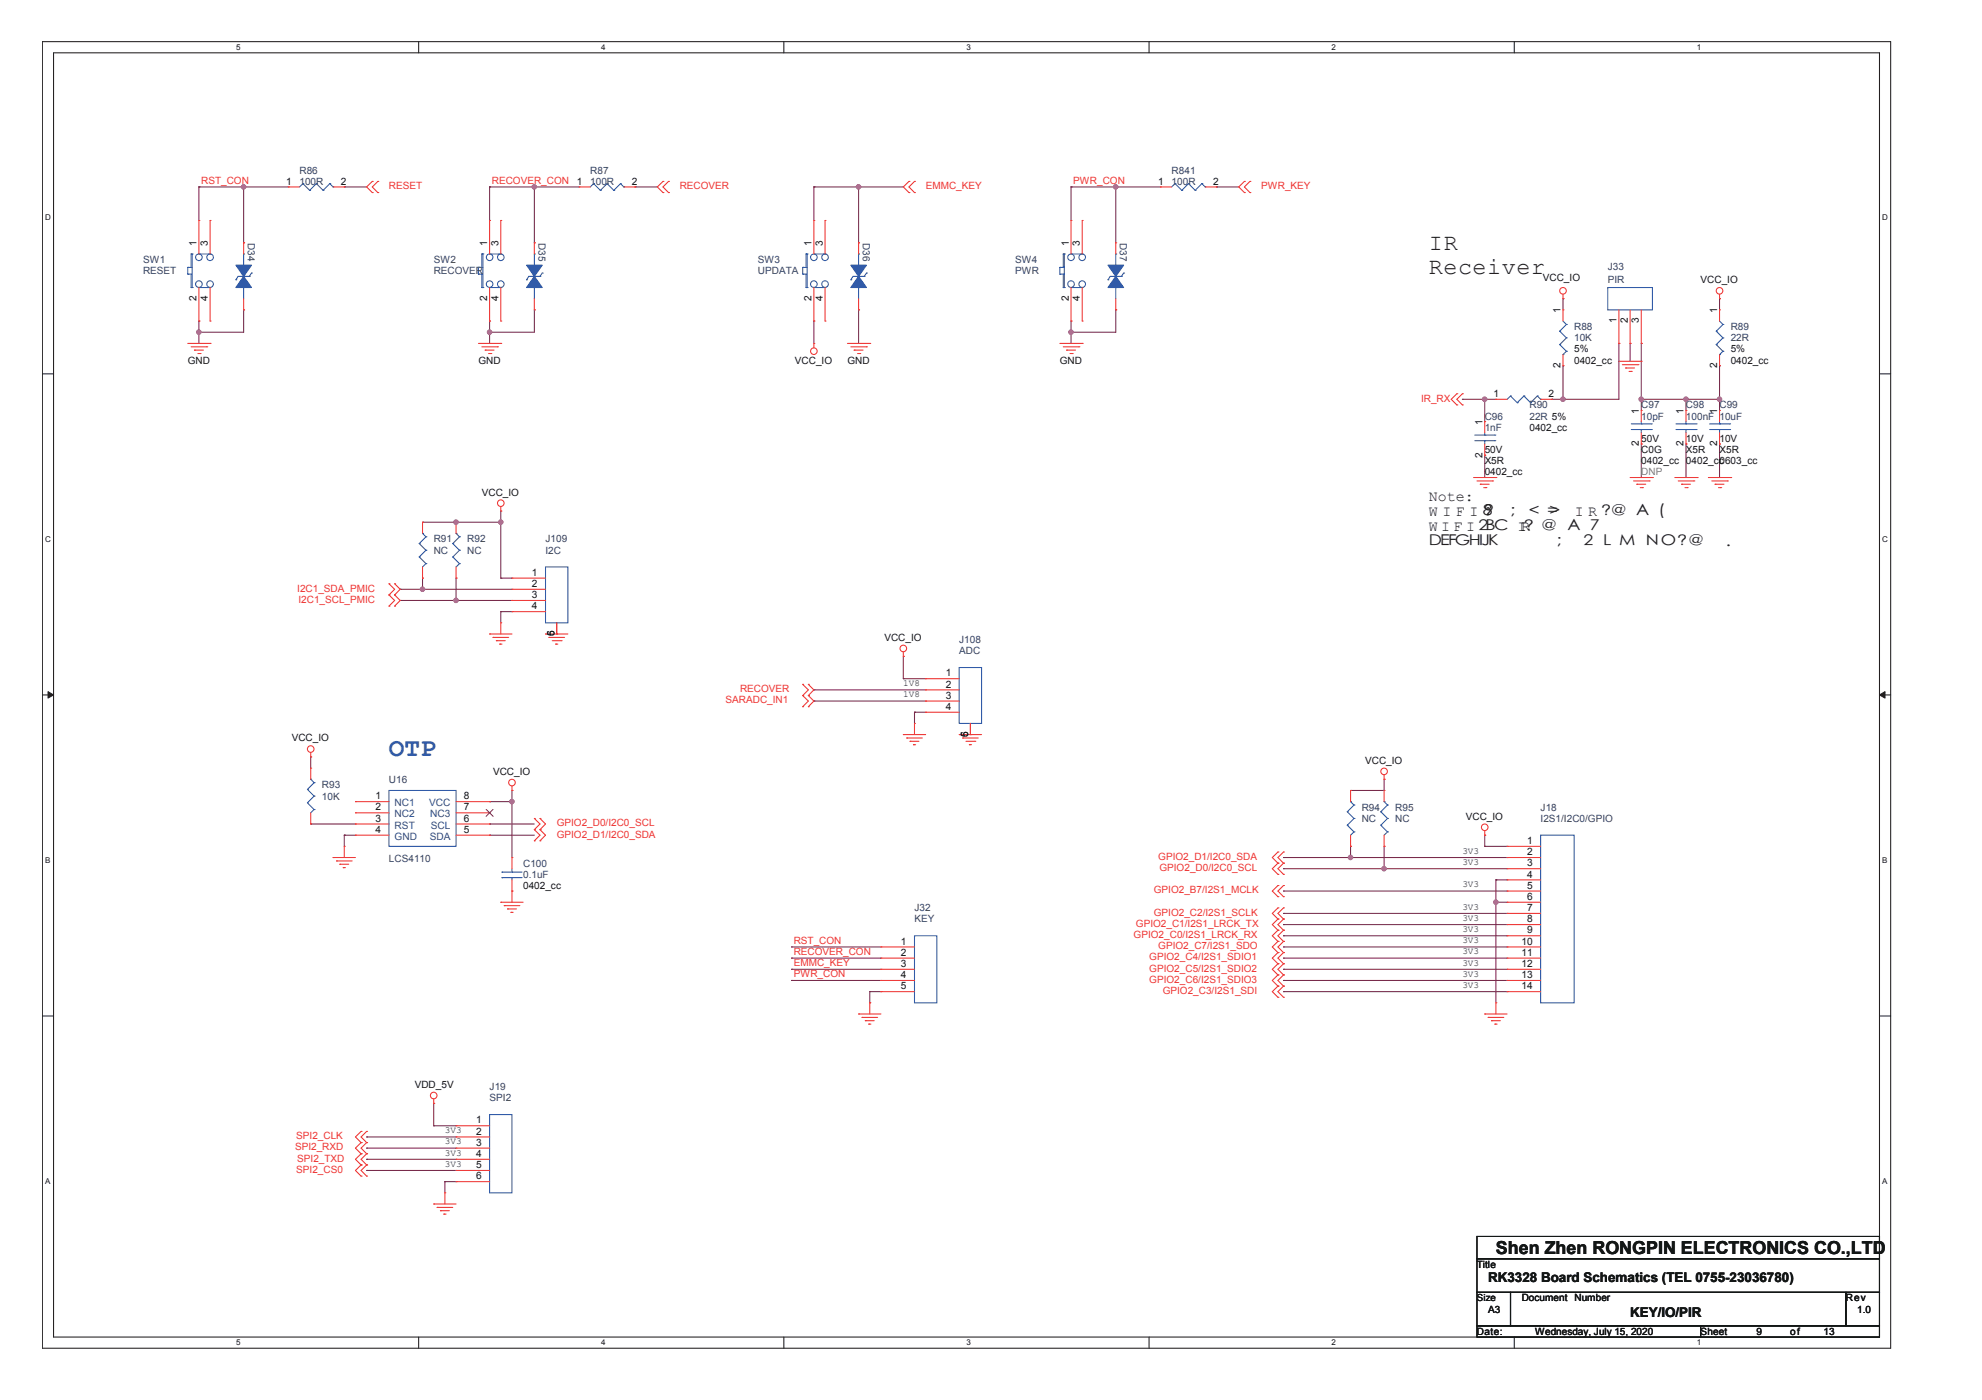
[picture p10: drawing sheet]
<svg xmlns="http://www.w3.org/2000/svg" width="297mm" height="210mm" viewBox="0 0 297 210" stroke-linecap="round" stroke-linejoin="round" font-family="sans-serif">
<path d="M6.4 6.2h277v195.9h-277zM8 7.9h273.7v192.6h-273.7z" fill="none" stroke="#231f20" stroke-width=".16"/>
<g fill="#fff">
<path d="M35.4 6.4h.7v1.4h-.7z"/>
<path d="M35.4 200.6h.7v1.4h-.7z"/>
</g>
<path d="M62.7 6.2v1.7M62.7 200.5v1.6" fill="none" stroke="#231f20" stroke-width=".16"/>
<g fill="#fff">
<path d="M90.1 6.4h.7v1.4h-.7z"/>
<path d="M90.1 200.6h.7v1.4h-.7z"/>
</g>
<path d="M117.5 6.2v1.7M117.5 200.5v1.6" fill="none" stroke="#231f20" stroke-width=".16"/>
<g fill="#fff">
<path d="M144.8 6.4h.7v1.4h-.7z"/>
<path d="M144.8 200.6h.7v1.4h-.7z"/>
</g>
<path d="M172.2 6.2v1.7M172.2 200.5v1.6" fill="none" stroke="#231f20" stroke-width=".16"/>
<g fill="#fff">
<path d="M199.6 6.4h.6v1.4h-.6z"/>
<path d="M199.6 200.6h.6v1.4h-.6z"/>
</g>
<path d="M226.9 6.2v1.7M226.9 200.5v1.6" fill="none" stroke="#231f20" stroke-width=".16"/>
<g fill="#fff">
<path d="M254.3 6.4h.7v1.4h-.7z"/>
<path d="M254.3 200.6h.7v1.4h-.7z"/>
<path d="M6.8 32h.8v1.3h-.8z"/>
<path d="M282.1 32h.9v1.3h-.9z"/>
<path d="M6.8 80.1h.8v1.4h-.8z"/>
<path d="M282.1 80.1h.9v1.4h-.9z"/>
</g>
<path d="M6.4 56.1h1.6M281.7 56.1h1.7" fill="none" stroke="#231f20" stroke-width=".16"/>
<g fill="#fff">
<path d="M6.8 128.3h.8v1.3h-.8z"/>
<path d="M282.1 128.3h.8v1.3h-.8z"/>
</g>
<path d="M6.4 104.2h1.6M281.7 104.2h1.7" fill="none" stroke="#231f20" stroke-width=".16"/>
<path d="M7.2 103.7l.8 .5-.8 .5z" fill="#231f20"/>
<path d="M7.2 103.7l.8 .5-.8 .5z" fill="none" stroke="#231f20" stroke-width=".15"/>
<path d="M281.7 104.2l.8-.5v1z" fill="#231f20"/>
<path d="M281.7 104.2l.8-.5v1z" fill="none" stroke="#231f20" stroke-width=".15"/>
<g fill="#fff">
<path d="M6.8 176.4h.8v1.3h-.8z"/>
<path d="M282.1 176.4h.8v1.3h-.8z"/>
</g>
<path d="M6.4 152.3h1.6M281.7 152.3h1.7" fill="none" stroke="#231f20" stroke-width=".16"/>
<path d="M29.8 49.8h.1M29.8 49.8h6.7" fill="none" stroke="#782b4b" stroke-width=".16"/>
<circle cx="29.8" cy="49.8" r=".33" fill="#a75ea5"/>
<circle cx="29.8" cy="49.8" r=".33" fill="none" stroke="#a75ea5" stroke-width=".16"/>
<path d="M29.8 28h.1M29.8 28v5.1M29.8 28h6.7v8.4M36.5 36.4h.1M29.8 48.1h.1M29.8 48.1v1.7" fill="none" stroke="#782b4b" stroke-width=".16"/>
<circle cx="36.5" cy="28" r=".33" fill="#a75ea5"/>
<circle cx="36.5" cy="28" r=".33" fill="none" stroke="#a75ea5" stroke-width=".16"/>
<path d="M36.5 28h.1M36.5 28h6.7M51.6 28h.1M51.6 28h3.3M29.8 49.8h.1M29.8 49.8v1.7M36.5 46.5h.1M36.5 46.5v3.3M73.4 49.8h.1M73.4 49.8h6.7" fill="none" stroke="#782b4b" stroke-width=".16"/>
<circle cx="73.4" cy="49.8" r=".33" fill="#a75ea5"/>
<circle cx="73.4" cy="49.8" r=".33" fill="none" stroke="#a75ea5" stroke-width=".16"/>
<path d="M73.4 28h.1M73.4 28h6.7M73.4 48.1h.1M73.4 48.1v1.7" fill="none" stroke="#782b4b" stroke-width=".16"/>
<circle cx="80.1" cy="28" r=".33" fill="#a75ea5"/>
<circle cx="80.1" cy="28" r=".33" fill="none" stroke="#a75ea5" stroke-width=".16"/>
<g fill="none" stroke="#782b4b" stroke-width=".16">
<path d="M73.4 28h.1M73.4 28v5.1M80.1 36.4h.1M80.1 28h.1M80.1 28v8.4M80.1 28h6.7M95.2 28h.1M95.2 28h3.3M122 28h.1M122 28h6.7v8.4M122 28v5.1M128.7 36.4h.1"/>
<path d="M73.4 49.8h.1M73.4 49.8v1.7M80.1 46.5h.1M80.1 46.5v3.3"/>
</g>
<circle cx="128.7" cy="28" r=".33" fill="#a75ea5"/>
<circle cx="128.7" cy="28" r=".33" fill="none" stroke="#a75ea5" stroke-width=".16"/>
<path d="M128.7 28h.1M128.7 28h6.7M122 48.1h.1M122 48.1v3.4M128.7 46.5h.1M128.7 46.5v5M246 51.5h.1M246 51.5v8.4" fill="none" stroke="#782b4b" stroke-width=".16"/>
<circle cx="246" cy="59.9" r=".33" fill="#a75ea5"/>
<circle cx="246" cy="59.9" r=".33" fill="none" stroke="#a75ea5" stroke-width=".16"/>
<path d="M232.6 59.9h.1M234.2 44.8h.1M234.2 54.8h.1M234.2 44.8v1.7M234.2 54.8v5.1h-1.6M242.6 51.5h.1M242.6 51.5v8.4M244.3 51.5h.1M244.3 51.5v2.7" fill="none" stroke="#782b4b" stroke-width=".16"/>
<circle cx="234.2" cy="59.9" r=".33" fill="#a75ea5"/>
<circle cx="234.2" cy="59.9" r=".33" fill="none" stroke="#a75ea5" stroke-width=".16"/>
<path d="M219.2 59.9h.1M219.2 59.9h3.3" fill="none" stroke="#782b4b" stroke-width=".16"/>
<circle cx="222.5" cy="59.9" r=".33" fill="#a75ea5"/>
<circle cx="222.5" cy="59.9" r=".33" fill="none" stroke="#a75ea5" stroke-width=".16"/>
<path d="M222.5 59.9h.1M222.5 59.9h1.7M222.5 59.9v3.3M246 59.9h.1M246 59.9h6.7M246 59.9v1.6M222.5 68.2h.1M222.5 68.2v3.4" fill="none" stroke="#782b4b" stroke-width=".16"/>
<circle cx="252.7" cy="59.9" r=".33" fill="#a75ea5"/>
<circle cx="252.7" cy="59.9" r=".33" fill="none" stroke="#a75ea5" stroke-width=".16"/>
<path d="M234.2 59.9h.1M234.2 59.9h8.4M252.7 59.9h.1M252.7 59.9v1.6M257.7 44.8h.1M257.7 54.8h.1M257.7 44.8v1.7M257.7 54.8v5.1M246 66.6h.1M246 66.6v5" fill="none" stroke="#782b4b" stroke-width=".16"/>
<circle cx="257.7" cy="59.9" r=".33" fill="#a75ea5"/>
<circle cx="257.7" cy="59.9" r=".33" fill="none" stroke="#a75ea5" stroke-width=".16"/>
<g fill="none" stroke="#782b4b" stroke-width=".16">
<path d="M252.7 59.9h.1M252.7 59.9h5M257.7 59.9h.1M257.7 59.9v1.6M252.7 66.6h.1M252.7 66.6v5M257.7 66.6h.1M257.7 66.6v5M76.7 118.5h.1M76.7 118.5v1.7h-3.3M51.6 125.2h.1M51.6 125.2v1.7"/>
<path d="M51.6 125.2h1.7M73.4 123.5h.1M73.4 125.2h.1M73.4 120.2h.1M73.4 125.2h6.7M73.4 123.5h6.7"/>
</g>
<circle cx="76.7" cy="120.2" r=".33" fill="#a75ea5"/>
<circle cx="76.7" cy="120.2" r=".33" fill="none" stroke="#a75ea5" stroke-width=".16"/>
<path d="M60 90h.1M60 90h8.4M46.6 113.5h.1M46.6 113.5v1.7M46.6 123.5h.1M46.6 123.5h6.7M76.7 120.2h.1M76.7 120.2v8.4" fill="none" stroke="#782b4b" stroke-width=".16"/>
<circle cx="68.3" cy="90" r=".33" fill="#a75ea5"/>
<circle cx="68.3" cy="90" r=".33" fill="none" stroke="#a75ea5" stroke-width=".16"/>
<g fill="none" stroke="#782b4b" stroke-width=".16">
<path d="M75.1 76.6h.1M75.1 76.6v1.7M60 88.4h.1M60 88.4h16.7M63.3 88.4h.1M68.4 90h.1M68.4 86.7h.1M68.4 90h8.3M68.4 86.7v3.3M75.1 91.7h.1M75.1 86.7h.1M75.1 91.7v1.7"/>
<path d="M75.1 91.7h1.6M75.1 86.7h1.6"/>
</g>
<circle cx="63.3" cy="88.3" r=".33" fill="#a75ea5"/>
<circle cx="63.3" cy="88.3" r=".33" fill="none" stroke="#a75ea5" stroke-width=".16"/>
<path d="M75.1 78.3h.1M75.1 78.3v8.4M63.3 86.7h.1M63.3 86.7v1.7" fill="none" stroke="#782b4b" stroke-width=".16"/>
<circle cx="75" cy="78.3" r=".33" fill="#a75ea5"/>
<circle cx="75" cy="78.3" r=".33" fill="none" stroke="#a75ea5" stroke-width=".16"/>
<path d="M68.4 78.3h.1M68.4 78.3h6.7" fill="none" stroke="#782b4b" stroke-width=".16"/>
<circle cx="68.3" cy="78.3" r=".33" fill="#a75ea5"/>
<circle cx="68.3" cy="78.3" r=".33" fill="none" stroke="#a75ea5" stroke-width=".16"/>
<g fill="none" stroke="#782b4b" stroke-width=".16">
<path d="M63.3 78.3h.1M63.3 78.3h5.1M202.4 118.5h.1M207.4 116.8h.1M207.4 116.8v1.7h-5M192.4 128.6h.1M192.4 130.2h.1M192.4 128.6h33.5M192.4 130.2h15M202.4 126.9h.1M202.4 128.6h.1M202.4 126.9v1.7"/>
<path d="M54.9 170.5h.1M54.9 172.1h.1M54.9 173.8h.1M54.9 175.5h.1M54.9 170.5h13.5M54.9 172.1h13.5M54.9 173.8h13.5M54.9 175.5h13.5M65 168.8h.1M65 165.4h.1M65 168.8h3.4M65 165.4v3.4"/>
<path d="M66.7 177.2h.1M66.7 177.2h1.7M66.7 177.2v1.6"/>
</g>
<circle cx="202.4" cy="128.6" r=".33" fill="#a75ea5"/>
<circle cx="202.4" cy="128.6" r=".33" fill="none" stroke="#a75ea5" stroke-width=".16"/>
<path d="M207.4 126.9h.1M207.4 130.2h.1M207.4 126.9v3.3M207.4 130.2h18.5" fill="none" stroke="#782b4b" stroke-width=".16"/>
<circle cx="207.4" cy="130.2" r=".33" fill="#a75ea5"/>
<circle cx="207.4" cy="130.2" r=".33" fill="none" stroke="#a75ea5" stroke-width=".16"/>
<g fill="none" stroke="#782b4b" stroke-width=".16">
<path d="M192.4 133.6h.1M192.4 136.9h.1M192.4 138.6h.1M192.4 133.6h33.5M192.4 136.9h33.5M192.4 138.6h33.5M222.5 126.9h.1M222.5 125.2h.1M222.5 126.9h3.4M222.5 125.2v1.7M224.2 131.9h.1M224.2 135.3h.1"/>
<path d="M224.2 131.9v18.5M224.2 131.9h1.7M224.2 135.3h1.7M192.4 140.3h.1M192.4 142h.1M192.4 143.7h.1M192.4 145.3h.1M192.4 147h.1M192.4 148.7h.1M192.4 140.3h33.5M192.4 142h33.5M192.4 143.7h33.5"/>
<path d="M192.4 145.3h33.5M192.4 147h33.5M192.4 148.7h33.5"/>
</g>
<circle cx="224.2" cy="135.3" r=".33" fill="#a75ea5"/>
<circle cx="224.2" cy="135.3" r=".33" fill="none" stroke="#a75ea5" stroke-width=".16"/>
<g fill="none" stroke="#782b4b" stroke-width=".16">
<path d="M182.3 28h.1M182.3 28h3.3M160.5 49.8h.1M160.5 49.8h6.7M135.4 98.4h.1M135.4 98.4v3.4M122 105.1h.1M122 103.4h.1M122 105.1h16.7M122 103.4h16.7M135.4 101.8h.1M135.4 101.8h3.3"/>
<path d="M137.1 106.8h.1M137.1 106.8v1.7M137.1 106.8h1.6"/>
</g>
<circle cx="160.5" cy="49.8" r=".33" fill="#a75ea5"/>
<circle cx="160.5" cy="49.8" r=".33" fill="none" stroke="#a75ea5" stroke-width=".16"/>
<path d="M160.5 28h.1M160.5 28v5.1M160.5 28h6.7M167.2 28h.1M167.2 28v8.4M160.5 48.1h.1M160.5 48.1v1.7" fill="none" stroke="#782b4b" stroke-width=".16"/>
<circle cx="167.2" cy="28" r=".33" fill="#a75ea5"/>
<circle cx="167.2" cy="28" r=".33" fill="none" stroke="#a75ea5" stroke-width=".16"/>
<g fill="none" stroke="#782b4b" stroke-width=".16">
<path d="M167.2 28h.1M167.2 28h6.7M160.5 49.8h.1M160.5 49.8v1.7M167.2 46.5h.1M167.2 46.5v3.3M118.6 142h.1M118.6 143.7h.1M118.6 145.3h.1M118.6 147h.1M118.6 142h13.4M118.6 143.7h13.4"/>
<path d="M118.6 145.3h13.4M118.6 147h13.4M130.4 148.7h.1M130.4 150.4h.1M130.4 148.7h1.6M130.4 148.7v1.7"/>
</g>
<g fill="none" stroke="#ee3432" stroke-width=".16">
<path d="M43.2 28h.1M43.2 28h1.7M49.9 28h1.7M51.6 28h.1M55.8 28.9h.1M55.8 27.2h.1M55.8 27.2l-.9 .8 .9 .9M56.6 27.2h.1M56.6 28.9h.1M56.6 27.2l-.8 .8 .8 .9M73.4 33.1h.1M73.4 33.1v5"/>
<path d="M75.1 33.1h.1M75.1 33.1v5M86.8 28h.1M86.8 28h1.7M93.5 28h1.7M95.2 28h.1M99.4 28.9h.1M99.4 27.2h.1M99.4 27.2l-.9 .8 .9 .9M100.2 27.2h.1M100.2 28.9h.1M100.2 27.2l-.8 .8 .8 .9"/>
<path d="M136.2 27.2h.1M136.2 28.9h.1M136.2 27.2l-.8 .8 .8 .9M137.1 28.9h.1M137.1 27.2h.1M137.1 27.2l-.9 .8 .9 .9M160.5 33.1h.1M160.5 33.1v5M162.2 33.1h.1M162.2 33.1v5M186.5 27.2h.1M186.5 28.9h.1"/>
<path d="M186.5 27.2l-.9 .8 .9 .9M187.3 28.9h.1M187.3 27.2h.1M187.3 27.2l-.8 .8 .8 .9M28.1 51.5h3.4M28.6 52h2.4M29.1 52.5h.1M29.1 52.5h1.4M29.7 53h.3M30 53h.1M31 52h.1M31.5 51.5h.1"/>
<path d="M71.7 51.5h3.4M72.2 52h2.4M72.7 52.5h.1M72.7 52.5h1.3M73.2 53h.4M73.4 48.1h.1M73.4 43.1v5M73.6 53h.1M74.6 52h.1M75.1 51.5h.1M75.1 48.1h.1M75.1 43.1v5"/>
<path d="M122 51.5h.1M122 51.5v.7M127 51.5h3.4M127.5 52h2.4M128 52.5h.1M128 52.5h1.3M128.5 53h.4M128.9 53h.1M129.9 52h.1M130.4 51.5h.1M158.8 51.5h3.4M159.3 52h2.4"/>
<path d="M159.8 52.5h.1M159.8 52.5h1.4M160.4 53h.3M160.5 48.1h.1M160.5 43.1v5M160.7 53h.1M161.7 52h.1M162.2 51.5h.1M162.2 48.1h.1M162.2 43.1v5M218.3 59h.1M218.3 59l-.8 .9 .8 .8"/>
<path d="M219.2 59h.1M219.2 59l-.9 .9 .9 .8M234.2 44.8h.1M234.2 44.1v.7M242.6 51.5h.1M242.6 54.2h3.4M242.6 46.5v5M243.1 54.7h2.4M243.6 55.2h.1M243.6 55.2h1.4M244.1 55.7h.4M244.3 51.5h.1"/>
<path d="M244.3 46.5v5M244.5 55.7h.1M245.5 54.7h.1M246 54.2h.1M246 51.5h.1M246 46.5v5M257.7 44.8h.1M257.7 44.1v.7M68.4 78.3h.1M68.4 78.3v1.7M75.1 76.6h.1M75.1 76v.6"/>
<path d="M218.3 60.7h.1M219.2 60.7h.1M220.8 71.6h3.4M221.4 72.1h2.3M221.8 72.6h.1M221.8 72.6h1.4M222.4 73.1h.3M222.7 73.1h.1M223.7 72.1h.1M224.2 71.6h.1M244.3 71.6h3.4M244.8 72.1h2.4"/>
<path d="M245.3 72.6h.1M245.3 72.6h1.3M245.8 73.1h.4M246.2 73.1h.1M247.2 72.1h.1M247.7 71.6h.1M251 71.6h3.4M251.5 72.1h2.4M252 72.6h.1M252 72.6h1.3M252.5 73.1h.4M252.7 61.5h.1"/>
<path d="M252.7 66.6h.1M252.7 61.5v1.7M252.7 64.9v1.7M252.9 73.1h.1M253.9 72.1h.1M254.4 71.6h.1M256 71.6h3.4M256.5 72.1h2.4M257 72.6h.1M257 72.6h1.4M257.5 73.1h.4M257.7 61.5h.1"/>
<path d="M257.7 66.6h.1M257.7 61.5v1.7M257.7 64.9v1.7M257.9 73.1h.1M258.9 72.1h.1M259.4 71.6h.1M58.3 90.9h.1M58.3 89.2h.1M58.3 87.5h.1M58.3 89.2l.8 .8-.8 .9M58.3 87.5l.8 .9-.8 .8M59.1 89.2h.1"/>
<path d="M59.1 90.9h.1M59.1 87.5h.1M59.1 89.2l.9 .8-.9 .9M59.1 87.5l.9 .9-.9 .8M68.4 86.7h.1M68.4 85v1.7M73.4 95.1h.1M73.4 95.1h3.3M73.9 95.6h.1M73.9 95.6h2.3M74.4 96.1h.1M74.4 96.1h1.3"/>
<path d="M74.9 96.6h.1M74.9 96.6h.3M75.1 93.4h.1M75.1 93.4v1.7M76.7 86.7h.1M76.7 88.4h.1M76.7 90h.1M76.7 91.7h.1M76.7 86.7h5.1M76.7 88.4h5.1M76.7 90h5.1M76.7 91.7h5.1"/>
<path d="M81.8 95.1h.1M81.8 95.1h3.3M82.3 95.6h.1M82.3 95.6h2.3M82.8 96.1h1.3M83.3 96.6h.1M83.3 96.6h.3M83.4 95.1h.1M83.4 93.4v1.7M84.1 96.1h.1M135.4 98.4h.1M135.4 97.7v.7"/>
<path d="M46.6 113.5h.1M46.6 112.8v.7M76.7 118.5h.1M76.7 117.8v.7M120.3 102.6h.1M120.3 104.3h.1M120.3 106h.1M120.3 102.6l.8 .8-.8 .9M120.3 104.3l.8 .8-.8 .9M121.1 104.3h.1M121.1 102.6h.1M121.1 106h.1"/>
<path d="M121.1 102.6l.9 .8-.9 .9M121.1 104.3l.9 .8-.9 .9M135.4 110.1h.1M135.4 110.1h3.3M135.9 110.6h.1M135.9 110.6h2.3M136.4 111.1h.1M136.4 111.1h1.3M136.9 111.7h.1M136.9 111.7h.3M137.1 108.5h.1M137.1 108.5v1.6"/>
<path d="M138.7 101.8h.1M138.7 103.4h.1M138.7 105.1h.1M138.7 106.8h.1M138.7 101.8h5.1M138.7 103.4h5.1M138.7 105.1h5.1M138.7 106.8h5.1M143.8 110.1h.1M143.8 110.1h3.3M144.3 110.6h.1M144.3 110.6h2.3"/>
<path d="M144.8 111.1h1.3M145.3 111.7h.1M145.3 111.7h.3M145.4 110.1h.1M145.4 108.5v1.6M146.1 111.1h.1M207.4 116.8h.1M207.4 118.5h.1M207.4 116.2v.6M207.4 118.5v1.7M49.9 128.6h.1M49.9 128.6h3.4"/>
<path d="M50.4 129.1h.1M50.4 129.1h2.4M50.9 129.6h.1M50.9 129.6h1.4M51.4 130.1h.1M51.4 130.1h.4M51.6 126.9h.1M51.6 126.9v1.7M75.1 135.3h.1M75.1 135.3h3.3M75.6 135.8h.1M75.6 135.8h2.3"/>
<path d="M76.1 136.3h.1M76.1 136.3h1.3M76.6 136.8h.1M76.6 136.8h.3M76.7 133.6h.1M76.7 133.6v1.7M80.1 126.1h.1M80.1 124.4h.1M80.1 122.7h.1M80.1 124.4l.8 .8-.8 .9M80.1 122.7l.8 .8-.8 .9M80.9 126.1h.1"/>
<path d="M80.9 124.4h.1M80.9 122.7h.1M80.9 124.4l.9 .8-.9 .9M80.9 122.7l.9 .8-.9 .9M191.5 131.1h.1M191.5 129.4h.1M191.5 127.7h.1M191.5 134.4h.1M191.5 132.8h.1M191.5 139.5h.1M191.5 137.8h.1M191.5 136.1h.1"/>
<path d="M191.5 129.4l-.8 .8 .8 .9M191.5 127.7l-.8 .9 .8 .8M191.5 132.8l-.8 .8 .8 .8M191.5 139.5l-.8 .8 .8 .8M191.5 137.8l-.8 .8 .8 .9M191.5 136.1l-.8 .8 .8 .9M192.4 131.1h.1M192.4 129.4h.1M192.4 127.7h.1M192.4 134.4h.1M192.4 132.8h.1M192.4 139.5h.1"/>
<path d="M192.4 137.8h.1M192.4 136.1h.1M192.4 129.4l-.9 .8 .9 .9M192.4 127.7l-.9 .9 .9 .8M192.4 132.8l-.9 .8 .9 .8M192.4 139.5l-.9 .8 .9 .8M192.4 137.8l-.9 .8 .9 .9M192.4 136.1l-.9 .8 .9 .9M207.4 126.9h.1M207.4 125.2v1.7M222.5 125.2h.1M222.5 124.5v.7"/>
<path d="M128.7 152h.1M128.7 152h3.3M129.2 152.5h.1M129.2 152.5h2.3M129.7 153h.1M129.7 153h1.3M130.2 153.5h.1M130.2 153.5h.3M130.4 150.4h.1M130.4 150.4v1.6M191.5 149.5h.1M191.5 147.8h.1"/>
<path d="M191.5 146.2h.1M191.5 144.5h.1M191.5 142.8h.1M191.5 141.1h.1M191.5 147.8l-.8 .9 .8 .8M191.5 146.2l-.8 .8 .8 .8M191.5 144.5l-.8 .8 .8 .9M191.5 142.8l-.8 .9 .8 .8M191.5 141.1l-.8 .9 .8 .8M192.4 149.5h.1M192.4 147.8h.1M192.4 146.2h.1"/>
<path d="M192.4 144.5h.1M192.4 142.8h.1M192.4 141.1h.1M192.4 147.8l-.9 .9 .9 .8M192.4 146.2l-.9 .8 .9 .8M192.4 144.5l-.9 .8 .9 .9M192.4 142.8l-.9 .9 .9 .8M192.4 141.1l-.9 .9 .9 .8M222.5 152h.1M222.5 152h3.4M223 152.5h.1M223 152.5h2.4"/>
<path d="M223.5 153h.1M223.5 153h1.4M224 153.5h.1M224 153.5h.4M224.2 150.4h.1M224.2 150.4v1.6M54.1 171.3h.1M54.1 169.6h.1M54.1 173h.1M54.1 174.7h.1M54.1 176.3h.1M54.1 169.6l-.8 .9 .8 .8"/>
<path d="M54.1 171.3l-.8 .8 .8 .9M54.1 173l-.8 .8 .8 .9M54.1 174.7l-.8 .8 .8 .8M54.9 171.3h.1M54.9 169.6h.1M54.9 173h.1M54.9 174.7h.1M54.9 176.3h.1M54.9 169.6l-.8 .9 .8 .8M54.9 171.3l-.8 .8 .8 .9M54.9 173l-.8 .8 .8 .9M54.9 174.7l-.8 .8 .8 .8"/>
<path d="M65 165.4h.1M65 164.8v.6M66.7 178.8h.1M66.7 178.8v1.7M68.4 168.8h.1M68.4 170.5h.1M68.4 172.1h.1M68.4 173.8h.1M68.4 175.5h.1M68.4 177.2h.1M68.4 168.8h5M68.4 170.5h5"/>
<path d="M68.4 172.1h5M68.4 173.8h5M68.4 175.5h5M68.4 177.2h5M65 180.5h.1M65 180.5h3.4M65.5 181h.1M65.5 181h2.4M66 181.5h.1M66 181.5h1.3M66.5 182h.1M66.5 182h.4"/>
<circle cx="122" cy="52.7" r=".5"/>
<circle cx="234.2" cy="43.6" r=".5"/>
<circle cx="257.7" cy="43.6" r=".5"/>
<circle cx="75.1" cy="75.4" r=".5"/>
<circle cx="135.4" cy="97.2" r=".5"/>
<circle cx="46.6" cy="112.3" r=".5"/>
<circle cx="76.7" cy="117.3" r=".5"/>
<circle cx="207.4" cy="115.7" r=".5"/>
<circle cx="222.5" cy="124" r=".5"/>
<circle cx="65" cy="164.3" r=".5"/>
</g>
<path d="M221.4 185.4h60.3v3.3h-60.3zM221.4 188.7h60.3v5.1h-60.3zM221.4 193.8h5v5h-5zM221.4 198.8h33.5v1.7h-33.5zM226.4 193.8h50.2v5h-50.2zM254.9 198.8h26.8v1.7h-26.8zM276.6 193.8h5.1v5h-5.1z" fill="none" stroke="#131716" stroke-width=".16"/>
<g fill="none" stroke="#2f59a7" stroke-width=".16">
<path d="M36.5 38.1h.1M36.5 38.1v1.7M45.4 27.5h.1M45.4 27.5l-.5 .5M45.4 27.5l1 1M46.4 28.5h.1M47.4 27.5h.1M47.4 27.5l-1 1M47.4 27.5l1 1M48.4 28.5h.1M49.4 27.5h.1M49.4 27.5l-1 1"/>
<path d="M49.4 27.5l.5 .5M49.9 28h.1M72.2 38.1h.1M72.2 38.1h.2M72.2 38.1v2M72.4 38.1h.1M72.4 38.1v5M73.4 38.1h1.7M75.1 38.1h.1M89 27.5h.1M89 27.5l-.5 .5M89 27.5l1 1"/>
<path d="M90 28.5h.1M91 27.5h.1M91 27.5l-1 1M91 27.5l1 1M92 28.5h.1M93 27.5h.1M93 27.5l-1 1M93 27.5l.5 .5M93.5 28h.1M159.3 38.1h.1M159.3 38.1v2M159.3 38.1h.2"/>
<path d="M159.5 38.1h.1M159.5 38.1v5M160.5 38.1h1.7M162.2 38.1h.1M35.7 41.4h1.7M36.5 43.1h.1M36.5 43.1v1.7M37.4 41.4h.1M71.7 41.1h.1M71.7 40.1h.1M71.7 41.1h.5M71.7 40.1h.5"/>
<path d="M71.7 40.1v1M72.2 43.1h.1M72.2 41.1h.1M72.2 40.1h.1M72.2 43.1h.2M72.2 41.1v2M72.4 43.1h.1M73.4 43.1h1.7M75.1 43.1h.1M158.8 41.1h.1M158.8 40.1h.1M158.8 41.1h.5"/>
<path d="M158.8 40.1v1M158.8 40.1h.5M159.3 43.1h.1M159.3 41.1h.1M159.3 40.1h.1M159.3 43.1h.2M159.3 41.1v2M159.5 43.1h.1M160.5 43.1h1.7M162.2 43.1h.1M240.9 43.1h6.8v3.4h-6.8zM68.4 80h.1"/>
<path d="M68.4 80l.5 .5M251.2 64.4h3M251.2 63.6h3M252.7 63.6h.1M252.7 64.4h.1M252.7 63.2v.4M252.7 64.4v.5M254.2 64.4h.1M254.2 63.6h.1M256.2 64.4h3M256.2 63.6h3M257.7 63.6h.1"/>
<path d="M257.7 64.4h.1M257.7 63.2v.4M257.7 64.4v.5M259.2 64.4h.1M259.2 63.6h.1M67.9 83.5h.1M67.9 81.5h.1M67.9 83.5l1 1M67.9 81.5l1 1M68.9 84.5h.1M68.9 82.5h.1M68.9 80.5h.1"/>
<path d="M68.9 84.5l-.5 .5M68.9 82.5l-1 1M68.9 80.5l-1 1M81.8 85h3.3v8.4h-3.3zM143.8 100.1h3.3v8.4h-3.3zM206.9 123.7h.1M206.9 121.7h.1M206.9 123.7l1 1M206.9 121.7l1 1M207.4 120.2h.1M207.4 120.2l.5 .5M207.9 124.7h.1"/>
<path d="M207.9 122.7h.1M207.9 120.7h.1M207.9 124.7l-.5 .5M207.9 122.7l-1 1M207.9 120.7l-1 1M73.4 167.1h3.3v11.7h-3.3z"/>
<circle cx="73.4" cy="38.6" r=".5"/>
<circle cx="75.1" cy="38.6" r=".5"/>
<circle cx="160.5" cy="38.6" r=".5"/>
<circle cx="162.2" cy="38.6" r=".5"/>
<circle cx="73.4" cy="42.6" r=".5"/>
<circle cx="75.1" cy="42.6" r=".5"/>
<circle cx="160.5" cy="42.6" r=".5"/>
<circle cx="162.2" cy="42.6" r=".5"/>
</g>
<path d="M36.5 41.4l1.2 1.7h-2.4z" fill-rule="evenodd" fill="#2f59a7"/>
<path d="M35.3 41.9h.1M35.7 41.4l-.4 .5M36.5 41.4l1.2 1.7h-2.4zM37.7 40.9h.1M37.7 40.9l-.3 .5" fill="none" stroke="#2f59a7" stroke-width=".16"/>
<path d="M35.3 39.8h2.4l-1.2 1.6z" fill-rule="evenodd" fill="#2f59a7"/>
<g fill="none" stroke="#2f59a7" stroke-width=".16">
<path d="M35.3 39.8h2.4l-1.2 1.6zM120.8 38.1h.1M120.8 38.1v2M120.8 38.1h.2M121 38.1h.1M121 38.1v5M122 38.1h1.6M123.6 38.1h.1M167.2 38.1h.1M167.2 38.1v1.7M120.3 41.1h.1M120.3 40.1h.1"/>
<path d="M120.3 41.1h.5M120.3 40.1v1M120.3 40.1h.5M120.8 43.1h.1M120.8 41.1h.1M120.8 40.1h.1M120.8 43.1h.2M120.8 41.1v2M121 43.1h.1M122 43.1h1.6M123.6 43.1h.1M166.4 41.4h1.7"/>
<path d="M167.2 43.1h.1M167.2 43.1v1.7M168.1 41.4h.1M233.8 49.7h.1M233.8 51.7h.1M233.8 49.7l1 1M233.8 51.7l1 1M234.2 53.2h.1M234.2 48.1l.6 .5M234.8 48.6h.1M234.8 50.7h.1M234.8 52.7h.1"/>
<path d="M234.8 48.6l-1 1.1M234.8 50.7l-1 1M234.8 52.7l-.6 .5M244.5 64.4h3M244.5 63.6h3M246 63.6h.1M246 64.4h.1M246 63.2v.4M246 64.4v.5M247.5 64.4h.1M247.5 63.6h.1M58.3 118.5h10.1v8.4h-10.1z"/>
<path d="M230.9 125.2h5v25.2h-5z"/>
<circle cx="122" cy="38.6" r=".5"/>
<circle cx="123.6" cy="38.6" r=".5"/>
<circle cx="122" cy="42.6" r=".5"/>
<circle cx="123.6" cy="42.6" r=".5"/>
</g>
<g fill="none" stroke="#ee3432" stroke-width=".16">
<path d="M36.5 36.4h.1M36.5 36.4v1.7M122 33.1h.1M122 33.1v5M123.6 33.1h.1M123.6 33.1v5M36.5 46.5h.1M36.5 44.8v1.7M122 48.1h.1M122 43.1v5M123.6 48.1h.1M123.6 43.1v5"/>
<path d="M234.2 46.5h.1M234.2 54.8h.1M234.2 46.5v1.6M234.2 53.2v1.6M246 61.5h.1M246 66.6h.1M246 61.5v1.7M246 64.9v1.7M53.3 120.2h.1M53.3 121.9h.1M53.3 123.5h.1M53.3 125.2h.1"/>
<path d="M53.3 120.2h5M53.3 121.9h5M53.3 123.5h5M53.3 125.2h5M68.4 120.2h5M68.4 121.9h5M68.4 123.5h5M68.4 125.2h5M73.4 125.2h.1M73.4 123.5h.1M73.4 121.9h.1M73.4 120.2h.1"/>
<path d="M225.9 126.9h.1M225.9 128.6h.1M225.9 130.2h.1M225.9 131.9h.1M225.9 133.6h.1M225.9 135.3h.1M225.9 136.9h.1M225.9 138.6h.1M225.9 126.9h5M225.9 128.6h5M225.9 130.2h5M225.9 131.9h5"/>
<path d="M225.9 133.6h5M225.9 135.3h5M225.9 136.9h5M225.9 138.6h5M225.9 140.3h.1M225.9 142h.1M225.9 143.7h.1M225.9 145.3h.1M225.9 147h.1M225.9 148.7h.1M225.9 140.3h5M225.9 142h5"/>
<path d="M225.9 143.7h5M225.9 145.3h5M225.9 147h5M225.9 148.7h5"/>
</g>
<path d="M72.9 121.4l1 1M73.9 121.4l-1.1 1" fill="none" stroke="#784830" stroke-width=".15"/>
<path d="M167.2 41.4l1.2 1.7h-2.3z" fill-rule="evenodd" fill="#2f59a7"/>
<path d="M166.1 41.9h.1M166.4 41.4l-.3 .5M167.2 41.4l1.2 1.7h-2.3zM168.4 40.9h.1M168.4 40.9l-.3 .5" fill="none" stroke="#2f59a7" stroke-width=".16"/>
<path d="M166.1 39.8h2.3l-1.2 1.6z" fill-rule="evenodd" fill="#2f59a7"/>
<g fill="none" stroke="#2f59a7" stroke-width=".16">
<path d="M80.1 38.1h.1M80.1 38.1v1.7M166.1 39.8h2.3l-1.2 1.6zM79.3 41.4h1.6M80.1 43.1h.1M80.1 43.1v1.7M80.9 41.4h.1M75.2 130.8h.1M75.2 131.6h.1M75.2 130.8h3M75.2 131.6h3M76.7 131.6h.1"/>
<path d="M76.7 130.8h.1M76.7 130.2v.6M76.7 131.6v.3"/>
</g>
<path d="M167.2 36.4h.1M167.2 36.4v1.7M167.2 46.5h.1M167.2 44.8v1.7M76.7 133.6h.1M76.7 128.6h.1M76.7 128.6v1.6M76.7 131.9v1.7" fill="none" stroke="#ee3432" stroke-width=".16"/>
<path d="M80.1 41.4l1.2 1.7h-2.4z" fill-rule="evenodd" fill="#2f59a7"/>
<path d="M78.9 41.9h.1M79.3 41.4l-.4 .5M80.1 41.4l1.2 1.7h-2.4zM81.3 40.9h.1M81.3 40.9l-.4 .5" fill="none" stroke="#2f59a7" stroke-width=".16"/>
<path d="M78.9 39.8h2.4l-1.2 1.6z" fill-rule="evenodd" fill="#2f59a7"/>
<g fill="none" stroke="#2f59a7" stroke-width=".16">
<path d="M78.9 39.8h2.4l-1.2 1.6zM128.7 38.1h.1M128.7 38.1v1.7M176.1 27.5h.1M176.1 27.5l-.5 .5M176.1 27.5l1 1M177.1 28.5h.1M178.1 27.5h.1M178.1 27.5l-1 1M178.1 27.5l1 1M179.1 28.5h.1M180.1 27.5h.1"/>
<path d="M180.1 27.5l-1 1M180.1 27.5l.5 .5M180.6 28h.1M127.8 41.4h1.7M128.7 43.1h.1M128.7 43.1v1.7M129.5 41.4h.1M257.2 49.7h.1M257.2 51.7h.1M257.2 49.7l1 1M257.2 51.7l1 1M257.7 53.2h.1"/>
<path d="M257.7 48.1l.5 .5M258.2 48.6h.1M258.2 50.7h.1M258.2 52.7h.1M258.2 48.6l-1 1.1M258.2 50.7l-1 1M258.2 52.7l-.5 .5M221 66.1h3M221 65.2h3M222.5 65.2h.1M222.5 66.1h.1M222.5 64.9v.3"/>
<path d="M222.5 66.1v.5M224 66.1h.1M224 65.2h.1M201.9 123.7h.1M201.9 121.7h.1M201.9 123.7l1 1M201.9 121.7l1 1M202.4 120.2h.1M202.4 120.2l.5 .5M202.9 124.7h.1M202.9 122.7h.1M202.9 120.7h.1"/>
<path d="M202.9 124.7l-.5 .5M202.9 122.7l-1 1M202.9 120.7l-1 1M137.1 140.3h3.3v10.1h-3.3z"/>
</g>
<g fill="none" stroke="#ee3432" stroke-width=".16">
<path d="M80.1 36.4h.1M80.1 36.4v1.7M173.9 28h.1M173.9 28h1.7M180.6 28h1.7M182.3 28h.1M80.1 46.5h.1M80.1 44.8v1.7M257.7 46.5h.1M257.7 54.8h.1M257.7 46.5v1.6M257.7 53.2v1.6"/>
<path d="M222.5 63.2h.1M222.5 68.2h.1M222.5 63.2v1.7M222.5 66.6v1.6M202.4 118.5h.1M202.4 118.5v1.7M202.4 126.9h.1M202.4 125.2v1.7M132 142h.1M132 143.7h.1M132 145.3h.1M132 147h.1"/>
<path d="M132 148.7h.1M132 142h5.1M132 143.7h5.1M132 145.3h5.1M132 147h5.1M132 148.7h5.1"/>
</g>
<path d="M128.7 41.4l1.2 1.7h-2.4z" fill-rule="evenodd" fill="#2f59a7"/>
<path d="M127.5 41.9h.1M127.8 41.4l-.3 .5M128.7 41.4l1.2 1.7h-2.4zM129.9 40.9h.1M129.9 40.9l-.4 .5" fill="none" stroke="#2f59a7" stroke-width=".16"/>
<path d="M127.5 39.8h2.4l-1.2 1.6z" fill-rule="evenodd" fill="#2f59a7"/>
<g fill="none" stroke="#2f59a7" stroke-width=".16">
<path d="M28.6 38.1h.1M28.6 38.1v2M28.6 38.1h.2M28.8 38.1h.1M28.8 38.1v5M29.8 38.1h1.7M31.5 38.1h.1M127.5 39.8h2.4l-1.2 1.6zM28.1 41.1h.1M28.1 40.1h.1M28.1 41.1h.5M28.1 40.1v1"/>
<path d="M28.1 40.1h.5M28.6 43.1h.1M28.6 41.1h.1M28.6 40.1h.1M28.6 43.1h.2M28.6 41.1v2M28.8 43.1h.1M29.8 43.1h1.7M31.5 43.1h.1M226.4 59.4h.1M226.4 59.4l-.5 .5M226.4 59.4l1 1"/>
<path d="M228.4 59.4h.1M228.4 59.4l-1 1M228.4 59.4l1 1M230.4 59.4h.1M230.4 59.4l-1 1M230.4 59.4l.5 .5M230.9 59.9h.1M63.3 80h.1M63.3 80l.5 .5M227.4 60.4h.1M229.4 60.4h.1M62.8 83.5h.1"/>
<path d="M62.8 81.5h.1M62.8 83.5l1 1M62.8 81.5l1 1M63.8 84.5h.1M63.8 82.5h.1M63.8 80.5h.1M63.8 84.5l-.5 .5M63.8 82.5l-1 1M63.8 80.5l-1 1M46.1 118.4h.1M46.1 118.4l1 1M46.6 116.8h.1"/>
<path d="M46.6 116.8l.5 .6M47.1 119.4h.1M47.1 117.4h.1M47.1 119.4l-1 1M47.1 117.4l-1 1M46.1 120.4h.1M46.1 120.4l1 1M47.1 121.4h.1M47.1 121.4l-.5 .5"/>
<circle cx="29.8" cy="38.6" r=".5"/>
<circle cx="31.5" cy="38.6" r=".5"/>
<circle cx="29.8" cy="42.6" r=".5"/>
<circle cx="31.5" cy="42.6" r=".5"/>
</g>
<g fill="none" stroke="#ee3432" stroke-width=".16">
<path d="M29.8 33.1h.1M29.8 33.1v5M31.5 33.1h.1M31.5 33.1v5M128.7 36.4h.1M128.7 36.4v1.7M29.8 48.1h.1M29.8 43.1v5M31.5 48.1h.1M31.5 43.1v5M128.7 46.5h.1M128.7 44.8v1.7"/>
<path d="M224.2 59.9h.1M224.2 59.9h1.7M230.9 59.9h1.7M232.6 59.9h.1M63.3 78.3h.1M63.3 78.3v1.7M63.3 86.7h.1M63.3 85v1.7M46.6 115.2h.1M46.6 115.2v1.6M46.6 123.5h.1M46.6 121.9v1.6"/>
</g>
<circle cx="29.8" cy="49.8" r=".33" fill="#a75ea5"/>
<circle cx="29.8" cy="49.8" r=".33" fill="none" stroke="#a75ea5" stroke-width=".16"/>
<circle cx="36.5" cy="28" r=".33" fill="#a75ea5"/>
<circle cx="36.5" cy="28" r=".33" fill="none" stroke="#a75ea5" stroke-width=".16"/>
<circle cx="73.4" cy="49.8" r=".33" fill="#a75ea5"/>
<circle cx="73.4" cy="49.8" r=".33" fill="none" stroke="#a75ea5" stroke-width=".16"/>
<circle cx="80.1" cy="28" r=".33" fill="#a75ea5"/>
<circle cx="80.1" cy="28" r=".33" fill="none" stroke="#a75ea5" stroke-width=".16"/>
<circle cx="128.7" cy="28" r=".33" fill="#a75ea5"/>
<circle cx="128.7" cy="28" r=".33" fill="none" stroke="#a75ea5" stroke-width=".16"/>
<circle cx="246" cy="59.9" r=".33" fill="#a75ea5"/>
<circle cx="246" cy="59.9" r=".33" fill="none" stroke="#a75ea5" stroke-width=".16"/>
<circle cx="234.2" cy="59.9" r=".33" fill="#a75ea5"/>
<circle cx="234.2" cy="59.9" r=".33" fill="none" stroke="#a75ea5" stroke-width=".16"/>
<circle cx="222.5" cy="59.9" r=".33" fill="#a75ea5"/>
<circle cx="222.5" cy="59.9" r=".33" fill="none" stroke="#a75ea5" stroke-width=".16"/>
<circle cx="252.7" cy="59.9" r=".33" fill="#a75ea5"/>
<circle cx="252.7" cy="59.9" r=".33" fill="none" stroke="#a75ea5" stroke-width=".16"/>
<circle cx="257.7" cy="59.9" r=".33" fill="#a75ea5"/>
<circle cx="257.7" cy="59.9" r=".33" fill="none" stroke="#a75ea5" stroke-width=".16"/>
<circle cx="76.7" cy="120.2" r=".33" fill="#a75ea5"/>
<circle cx="76.7" cy="120.2" r=".33" fill="none" stroke="#a75ea5" stroke-width=".16"/>
<circle cx="68.3" cy="90" r=".33" fill="#a75ea5"/>
<circle cx="68.3" cy="90" r=".33" fill="none" stroke="#a75ea5" stroke-width=".16"/>
<circle cx="63.3" cy="88.3" r=".33" fill="#a75ea5"/>
<circle cx="63.3" cy="88.3" r=".33" fill="none" stroke="#a75ea5" stroke-width=".16"/>
<circle cx="75" cy="78.3" r=".33" fill="#a75ea5"/>
<circle cx="75" cy="78.3" r=".33" fill="none" stroke="#a75ea5" stroke-width=".16"/>
<circle cx="68.3" cy="78.3" r=".33" fill="#a75ea5"/>
<circle cx="68.3" cy="78.3" r=".33" fill="none" stroke="#a75ea5" stroke-width=".16"/>
<circle cx="202.4" cy="128.6" r=".33" fill="#a75ea5"/>
<circle cx="202.4" cy="128.6" r=".33" fill="none" stroke="#a75ea5" stroke-width=".16"/>
<circle cx="207.4" cy="130.2" r=".33" fill="#a75ea5"/>
<circle cx="207.4" cy="130.2" r=".33" fill="none" stroke="#a75ea5" stroke-width=".16"/>
<circle cx="224.2" cy="135.3" r=".33" fill="#a75ea5"/>
<circle cx="224.2" cy="135.3" r=".33" fill="none" stroke="#a75ea5" stroke-width=".16"/>
<circle cx="160.5" cy="49.8" r=".33" fill="#a75ea5"/>
<circle cx="160.5" cy="49.8" r=".33" fill="none" stroke="#a75ea5" stroke-width=".16"/>
<circle cx="167.2" cy="28" r=".33" fill="#a75ea5"/>
<circle cx="167.2" cy="28" r=".33" fill="none" stroke="#a75ea5" stroke-width=".16"/>
<text font-size="3.9" fill="#2f59a7" x="58.3" y="113.4">OTP</text>
<g font-size="3.5" fill="#231f20">
<text x="214.1" y="37.5">IR</text>
<text x="214.1" y="41">Receiver</text>
</g>
<text font-size="2.7" fill="#131716" x="224.2" y="188">Shen Zhen RONGPIN ELECTRONICS CO.,LTD</text>
<g font-size="2.2" fill="#231f20">
<text x="214.1" y="75.1">Note:</text>
<text x="214.1" y="77.3">W I F I 8</text>
<text x="222.4" y="77.3">9</text>
<text x="222.6" y="77.3">:</text>
<text x="226.4" y="77.3">;</text>
<text x="229.1" y="77.3">&lt; =</text>
<text x="232.2" y="77.3">&gt;</text>
<text x="236" y="77.3">I R ?@ A (</text>
<text x="214.1" y="79.6">W I F I 2BC IR? @</text>
<text x="214.1" y="81.8">DEFGHIJK</text>
<text x="233.3" y="81.8">;</text>
<text x="234.9" y="79.6">A 7</text>
<text x="237.3" y="81.8">2 L M NO?@</text>
<text x="258.4" y="81.8">.</text>
</g>
<g font-size="2" fill="#131716">
<text x="223" y="192.3">RK3328 Board Schematics (TEL 0755-23036780)</text>
<text x="244.3" y="197.5">KEY/IO/PIR</text>
</g>
<g font-size="1.5" fill="#ee3432">
<text x="30.1" y="27.5">RST_CON</text>
<text x="58.3" y="28.4">RESET</text>
<text x="73.7" y="27.5">RECOVER_CON</text>
<text x="101.9" y="28.4">RECOVER</text>
<text x="138.7" y="28.4">EMMC_KEY</text>
<text x="160.8" y="27.5">PWR_CON</text>
<text x="189" y="28.4">PWR_KEY</text>
<text x="213" y="60.2">IR_RX</text>
<text x="44.6" y="88.7">I2C1_SDA_PMIC</text>
<text x="44.7" y="90.4">I2C1_SCL_PMIC</text>
<text x="108.7" y="105.5">SARADC_IN1</text>
<text x="110.9" y="103.8">RECOVER</text>
<text x="83.4" y="125.6">GPIO2_D1/I2C0_SDA</text>
<text x="83.4" y="123.9">GPIO2_D0/I2C0_SCL</text>
<text x="173.6" y="128.9">GPIO2_D1/I2C0_SDA</text>
<text x="173.8" y="130.6">GPIO2_D0/I2C0_SCL</text>
<text x="172.9" y="133.9">GPIO2_B7/I2S1_MCLK</text>
<text x="172.9" y="137.3">GPIO2_C2/I2S1_SCLK</text>
<text x="119" y="141.5">RST_CON</text>
<text x="119" y="143.1">RECOVER_CON</text>
<text x="169.9" y="140.7">GPIO2_C0/I2S1_LRCK_RX</text>
<text x="170.2" y="139">GPIO2_C1/I2S1_LRCK_TX</text>
<text x="173.6" y="142.3">GPIO2_C7/I2S1_SDO</text>
<text x="119" y="144.8">EMMC_KEY</text>
<text x="119" y="146.5">PWR_CON</text>
<text x="172.2" y="147.4">GPIO2_C6/I2S1_SDIO3</text>
<text x="172.2" y="145.7">GPIO2_C5/I2S1_SDIO2</text>
<text x="172.2" y="144">GPIO2_C4/I2S1_SDIO1</text>
<text x="174.3" y="149">GPIO2_C3/I2S1_SDI</text>
<text x="44.2" y="172.5">SPI2_RXD</text>
<text x="44.4" y="170.8">SPI2_CLK</text>
<text x="44.4" y="175.8">SPI2_CS0</text>
<text x="44.6" y="174.2">SPI2_TXD</text>
</g>
<g font-size="1.5" fill="#131716">
<text x="42.9" y="27.7">1</text>
<text x="51.1" y="27.7">2</text>
<text x="86.4" y="27.7">1</text>
<text x="94.7" y="27.7">2</text>
<text x="173.6" y="27.7">1</text>
<text x="181.8" y="27.7">2</text>
<text x="29.5" y="36.9" transform="rotate(-90 29.5 36.9)">1</text>
<text x="31.1" y="36.9" transform="rotate(-90 31.1 36.9)">3</text>
<text x="73" y="36.9" transform="rotate(-90 73 36.9)">1</text>
<text x="74.7" y="36.9" transform="rotate(-90 74.7 36.9)">3</text>
<text x="121.6" y="36.9" transform="rotate(-90 121.6 36.9)">1</text>
<text x="123.3" y="36.9" transform="rotate(-90 123.3 36.9)">3</text>
<text x="160.2" y="36.9" transform="rotate(-90 160.2 36.9)">1</text>
<text x="161.8" y="36.9" transform="rotate(-90 161.8 36.9)">3</text>
<text x="29.5" y="45.1" transform="rotate(-90 29.5 45.1)">2</text>
<text x="31.1" y="45.1" transform="rotate(-90 31.1 45.1)">4</text>
<text x="73" y="45.1" transform="rotate(-90 73 45.1)">2</text>
<text x="74.7" y="45.1" transform="rotate(-90 74.7 45.1)">4</text>
<text x="121.6" y="45.1" transform="rotate(-90 121.6 45.1)">2</text>
<text x="123.3" y="45.1" transform="rotate(-90 123.3 45.1)">4</text>
<text x="160.2" y="45.1" transform="rotate(-90 160.2 45.1)">2</text>
<text x="161.8" y="45.1" transform="rotate(-90 161.8 45.1)">4</text>
<text x="231.2" y="42.1">VCC_IO</text>
<text x="233.9" y="47" transform="rotate(-90 233.9 47)">1</text>
<text x="254.9" y="42.5">VCC_IO</text>
<text x="257.4" y="47" transform="rotate(-90 257.4 47)">1</text>
<text x="235.9" y="52.8">5%</text>
<text x="242.3" y="48.5" transform="rotate(-90 242.3 48.5)">1</text>
<text x="243.9" y="48.5" transform="rotate(-90 243.9 48.5)">2</text>
<text x="245.6" y="48.5" transform="rotate(-90 245.6 48.5)">3</text>
<text x="259.4" y="52.8">5%</text>
<text x="28.1" y="54.5">GND</text>
<text x="71.7" y="54.5">GND</text>
<text x="119.1" y="54.5">VCC_IO</text>
<text x="127" y="54.5">GND</text>
<text x="158.8" y="54.5">GND</text>
<text x="223.8" y="59.5">1</text>
<text x="232.1" y="59.5">2</text>
<text x="233.9" y="55.2" transform="rotate(-90 233.9 55.2)">2</text>
<text x="235.9" y="54.5">0402_cc</text>
<text x="257.4" y="55.2" transform="rotate(-90 257.4 55.2)">2</text>
<text x="259.4" y="54.5">0402_cc</text>
<text x="222.2" y="63.7" transform="rotate(-90 222.2 63.7)">1</text>
<text x="229.2" y="64.6">0402_cc</text>
<text x="245.6" y="62" transform="rotate(-90 245.6 62)">1</text>
<text x="252.3" y="62" transform="rotate(-90 252.3 62)">1</text>
<text x="257.4" y="62" transform="rotate(-90 257.4 62)">1</text>
<text x="222.2" y="68.6" transform="rotate(-90 222.2 68.6)">2</text>
<text x="222.5" y="71.3">0402_cc</text>
<text x="222.5" y="69.6">X5R</text>
<text x="222.5" y="67.9">50V</text>
<text x="245.6" y="66.9" transform="rotate(-90 245.6 66.9)">2</text>
<text x="246" y="69.6">0402_cc 0402_cc</text>
<text x="246" y="67.9">C0G</text>
<text x="246" y="66.3">50V</text>
<text x="252.3" y="66.9" transform="rotate(-90 252.3 66.9)">2</text>
<text x="252.7" y="67.9">X5R</text>
<text x="252.7" y="66.3">10V</text>
<text x="257.4" y="66.9" transform="rotate(-90 257.4 66.9)">2</text>
<text x="257.7" y="69.6">0603_cc</text>
<text x="257.7" y="67.9">X5R</text>
<text x="257.7" y="66.3">10V</text>
<text x="72.2" y="74.3">VCC_IO</text>
<text x="79.7" y="86.3">1</text>
<text x="79.7" y="88">2</text>
<text x="79.7" y="89.7">3</text>
<text x="79.7" y="91.4">4</text>
<text x="83.1" y="95.4" transform="rotate(-90 83.1 95.4)">5</text>
<text x="83.1" y="95.4" transform="rotate(-90 83.1 95.4)">6</text>
<text x="132.5" y="96.1">VCC_IO</text>
<text x="141.7" y="101.4">1</text>
<text x="141.7" y="103.1">2</text>
<text x="141.7" y="104.8">3</text>
<text x="141.7" y="106.4">4</text>
<text x="43.7" y="111.2">VCC_IO</text>
<text x="145.1" y="110.5" transform="rotate(-90 145.1 110.5)">5</text>
<text x="145.1" y="110.5" transform="rotate(-90 145.1 110.5)">6</text>
<text x="56.3" y="119.8">1</text>
<text x="69.5" y="119.8">8</text>
<text x="73.9" y="116.2">VCC_IO</text>
<text x="204.6" y="114.5">VCC_IO</text>
<text x="56.3" y="121.5">2</text>
<text x="56.3" y="123.2">3</text>
<text x="56.3" y="124.9">4</text>
<text x="69.5" y="121.5">7</text>
<text x="69.5" y="123.2">6</text>
<text x="69.5" y="124.9">5</text>
<text x="219.7" y="122.9">VCC_IO</text>
<text x="228.9" y="126.5">1</text>
<text x="228.9" y="128.2">2</text>
<text x="228.9" y="129.9">3</text>
<text x="228.9" y="131.6">4</text>
<text x="78.4" y="133.3">0402_cc</text>
<text x="228.9" y="133.2">5</text>
<text x="228.9" y="134.9">6</text>
<text x="228.9" y="136.6">7</text>
<text x="135" y="141.6">1</text>
<text x="135" y="143.3">2</text>
<text x="228" y="141.6">10</text>
<text x="228" y="143.3">11</text>
<text x="228.9" y="138.3">8</text>
<text x="228.9" y="139.9">9</text>
<text x="135" y="145">3</text>
<text x="135" y="146.6">4</text>
<text x="135" y="148.3">5</text>
<text x="228" y="145">12</text>
<text x="228" y="146.6">13</text>
<text x="228" y="148.3">14</text>
<text x="62.2" y="163.1">VDD_5V</text>
<text x="71.3" y="168.4">1</text>
<text x="71.3" y="170.1">2</text>
<text x="71.3" y="171.8">3</text>
<text x="71.3" y="173.5">4</text>
<text x="71.3" y="175.1">5</text>
<text x="71.3" y="176.8">6</text>
<text x="221.3" y="190.1">Title</text>
<text x="221.4" y="195.1">Size</text>
<text x="223" y="196.8">A3</text>
<text x="228.1" y="195.1">Document</text>
<text x="236" y="195.1">Number</text>
<text x="276.6" y="195.1">Rev</text>
<text x="278.3" y="196.8">1.0</text>
<text x="221.4" y="200.1">Date:</text>
<text x="230.1" y="200.1">Wednesday, July 15, 2020</text>
<text x="254.9" y="200.1">Sheet</text>
<text x="263.2" y="200.1">9</text>
<text x="268.3" y="200.1">of</text>
<text x="273.3" y="200.1">13</text>
</g>
<g font-size="1.5" fill="#383964">
<text x="44.9" y="26">R86</text>
<text x="44.9" y="27.7">100R</text>
<text x="88.5" y="26">R87</text>
<text x="88.5" y="27.7">100R</text>
<text x="175.6" y="26">R841</text>
<text x="175.6" y="27.7">100R</text>
<text x="21.4" y="39.4">SW1</text>
<text x="21.4" y="41.1">RESET</text>
<text x="37.1" y="36.4" transform="rotate(90 37.1 36.4)">D34</text>
<text x="65" y="39.4">SW2</text>
<text x="65" y="41.1">RECOVER</text>
<text x="80.7" y="36.4" transform="rotate(90 80.7 36.4)">D35</text>
<text x="113.6" y="39.4">SW3</text>
<text x="113.6" y="41.1">UPDATA</text>
<text x="129.3" y="36.4" transform="rotate(90 129.3 36.4)">D36</text>
<text x="152.1" y="39.4">SW4</text>
<text x="152.1" y="41.1">PWR</text>
<text x="167.8" y="36.4" transform="rotate(90 167.8 36.4)">D37</text>
<text x="240.9" y="40.4">J33</text>
<text x="240.9" y="42.5">PIR</text>
<text x="235.9" y="49.5">R88</text>
<text x="235.9" y="51.2">10K</text>
<text x="259.4" y="49.5">R89</text>
<text x="259.4" y="51.2">22R</text>
<text x="222.5" y="62.9">C96</text>
<text x="222.5" y="64.6">1nF</text>
<text x="229.2" y="61.2">R90</text>
<text x="229.2" y="62.9">22R 5%</text>
<text x="246" y="61.2">C97</text>
<text x="246" y="62.9">10pF</text>
<text x="252.7" y="61.2">C98</text>
<text x="252.7" y="62.9">100nF 10uF</text>
<text x="257.7" y="61.2">C99</text>
<text x="65" y="81.3">R91</text>
<text x="65" y="83">NC</text>
<text x="70" y="81.3">R92</text>
<text x="70" y="83">NC</text>
<text x="81.8" y="81.3">J109</text>
<text x="81.8" y="83">I2C</text>
<text x="143.8" y="98.1">ADC</text>
<text x="143.8" y="96.4">J108</text>
<text x="48.2" y="118.2">R93</text>
<text x="48.2" y="119.9">10K</text>
<text x="58.3" y="117.4">U16</text>
<text x="204.1" y="121.5">R94</text>
<text x="204.1" y="123.2">NC</text>
<text x="209.1" y="121.5">R95</text>
<text x="209.1" y="123.2">NC</text>
<text x="230.9" y="121.5">J18</text>
<text x="230.9" y="123.2">I2S1/I2C0/GPIO</text>
<text x="58.3" y="129.3">LCS4110</text>
<text x="78.4" y="129.9">C100</text>
<text x="78.4" y="131.6">0.1uF</text>
<text x="137.1" y="136.6">J32</text>
<text x="137.1" y="138.3">KEY</text>
<text x="73.4" y="163.4">J19</text>
<text x="73.4" y="165.1">SPI2</text>
</g>
<text font-size="1.5" fill="#70bf49" x="246" y="71.3">DNP</text>
<g font-size="1.5" fill="#2a4d82">
<text x="59.1" y="120.9">NC1</text>
<text x="59.1" y="122.6">NC2</text>
<text x="59.1" y="124.2">RST</text>
<text x="59.1" y="125.9">GND</text>
<text x="64.3" y="120.9">VCC</text>
<text x="64.4" y="125.9">SDA</text>
<text x="64.5" y="122.6">NC3</text>
<text x="64.6" y="124.2">SCL</text>
</g>
<g font-size="1.4" fill="#131716">
<text x="135.4" y="102.9">1V8</text>
<text x="135.4" y="104.5">1V8</text>
<text x="219.2" y="128">3V3</text>
<text x="219.2" y="129.7">3V3</text>
<text x="219.2" y="133">3V3</text>
<text x="219.2" y="136.4">3V3</text>
<text x="219.2" y="138.1">3V3</text>
<text x="219.2" y="139.7">3V3</text>
<text x="219.2" y="141.4">3V3</text>
<text x="219.2" y="143.1">3V3</text>
<text x="219.2" y="144.8">3V3</text>
<text x="219.2" y="148.1">3V3</text>
<text x="219.2" y="146.4">3V3</text>
<text x="66.7" y="169.9">3V3</text>
<text x="66.7" y="171.6">3V3</text>
<text x="66.7" y="173.3">3V3</text>
<text x="66.7" y="174.9">3V3</text>
</g>
<g font-size="1.2" fill="#131716">
<text x="35.4" y="7.5">5</text>
<text x="90.1" y="7.5">4</text>
<text x="144.8" y="7.5">3</text>
<text x="199.6" y="7.5">2</text>
<text x="254.3" y="7.5">1</text>
<text x="6.8" y="33.1">D</text>
<text x="282.1" y="33.1">D</text>
<text x="6.8" y="81.2">C</text>
<text x="282.1" y="81.2">C</text>
<text x="6.8" y="129.3">B</text>
<text x="282.1" y="129.3">B</text>
<text x="6.8" y="177.5">A</text>
<text x="282.1" y="177.5">A</text>
<text x="35.4" y="201.7">5</text>
<text x="90.1" y="201.7">4</text>
<text x="144.8" y="201.7">3</text>
<text x="199.6" y="201.7">2</text>
<text x="254.3" y="201.7">1</text>
</g>
</svg>
